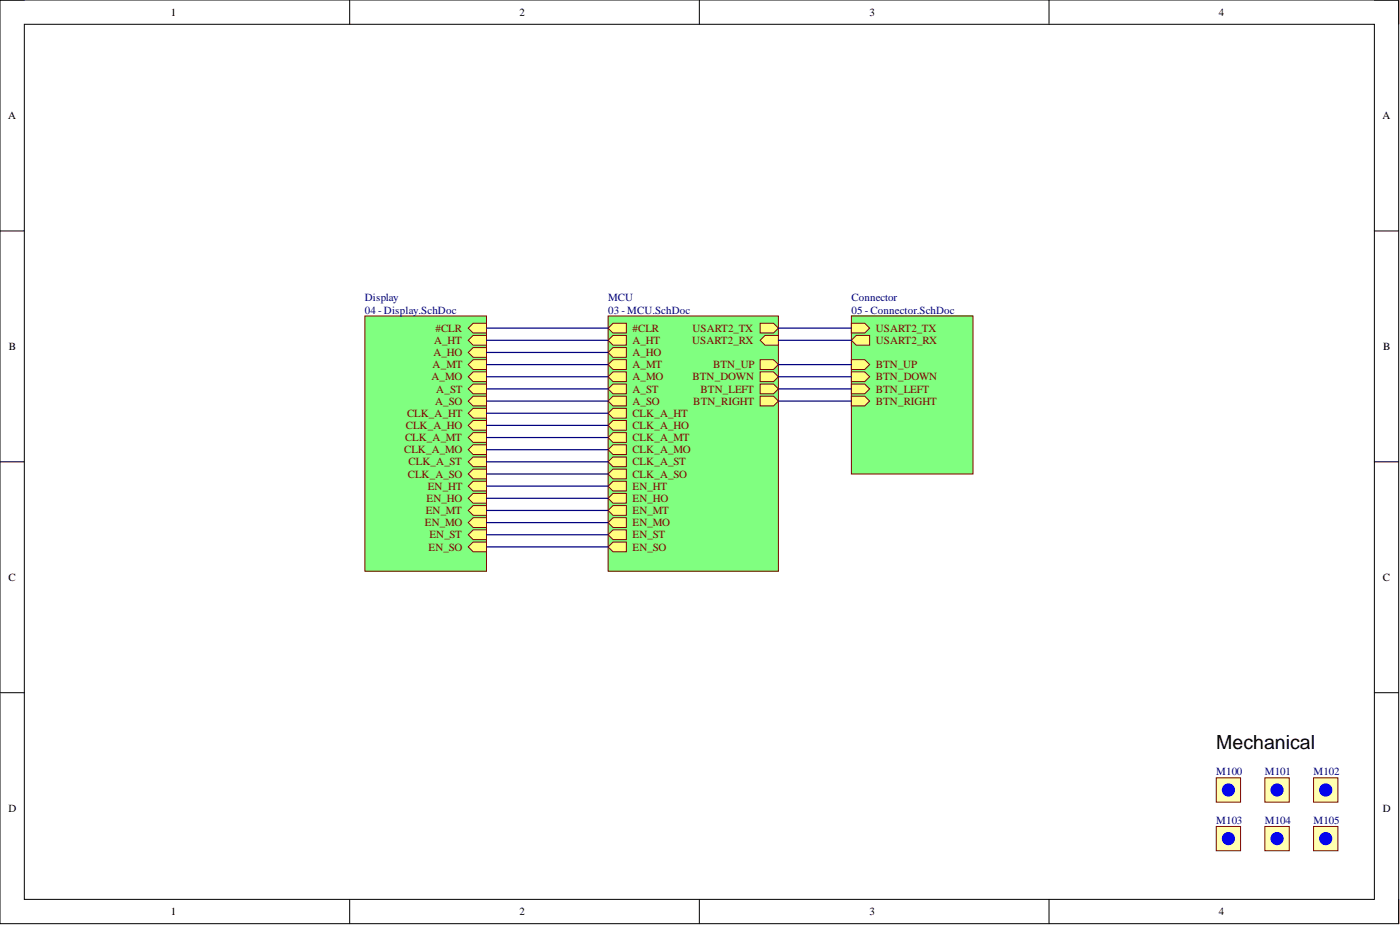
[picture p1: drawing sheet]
<svg xmlns="http://www.w3.org/2000/svg" width="292mm" height="193mm" viewBox="0 0 292 193" stroke-linecap="round" stroke-linejoin="round" font-family="sans-serif">
<g fill="none" stroke="#000" stroke-width=".21">
<path d="M0 0h291.8v192.7h-291.8zM0 0h5.1M73 0v5.1M145.9 0v5.1M218.9 0v5.1M286.8 0h5v5.1M5.1 5.1h281.7v182.5h-281.7zM0 48.2h5.1M286.8 48.2h5M0 96.3h5.1M286.8 96.3h5M0 144.5h5.1"/>
<path d="M286.8 144.5h5M73 187.6v5.1M145.9 187.6v5.1M218.9 187.6v5.1M291.8 187.6v5.1"/>
</g>
<path d="M76.1 65.9h25.4v53.3h-25.4z" fill-rule="evenodd" fill="#80ff80"/>
<path d="M76.1 65.9h25.4v53.3h-25.4z" fill="none" stroke="#800000" stroke-width=".21"/>
<path d="M97.7 68.5l1-1.1h2.8v2.1h-2.8z" fill-rule="evenodd" fill="#ffff80"/>
<path d="M97.7 68.5l1-1.1h2.8v2.1h-2.8z" fill="none" stroke="#800000" stroke-width=".21"/>
<path d="M97.7 71l1-1h2.8v2h-2.8z" fill-rule="evenodd" fill="#ffff80"/>
<path d="M97.7 71l1-1h2.8v2h-2.8z" fill="none" stroke="#800000" stroke-width=".21"/>
<path d="M97.7 73.5l1-1h2.8v2h-2.8z" fill-rule="evenodd" fill="#ffff80"/>
<path d="M97.7 73.5l1-1h2.8v2h-2.8z" fill="none" stroke="#800000" stroke-width=".21"/>
<path d="M97.7 78.6l1-1h2.8v2h-2.8z" fill-rule="evenodd" fill="#ffff80"/>
<path d="M97.7 78.6l1-1h2.8v2h-2.8z" fill="none" stroke="#800000" stroke-width=".21"/>
<path d="M97.7 83.7l1-1h2.8v2h-2.8z" fill-rule="evenodd" fill="#ffff80"/>
<path d="M97.7 83.7l1-1h2.8v2h-2.8z" fill="none" stroke="#800000" stroke-width=".21"/>
<path d="M97.7 76.1l1-1.1h2.8v2.1h-2.8z" fill-rule="evenodd" fill="#ffff80"/>
<path d="M97.7 76.1l1-1.1h2.8v2.1h-2.8z" fill="none" stroke="#800000" stroke-width=".21"/>
<path d="M97.7 81.1l1-1h2.8v2h-2.8z" fill-rule="evenodd" fill="#ffff80"/>
<path d="M97.7 81.1l1-1h2.8v2h-2.8z" fill="none" stroke="#800000" stroke-width=".21"/>
<path d="M97.7 86.2l1-1h2.8v2h-2.8z" fill-rule="evenodd" fill="#ffff80"/>
<path d="M97.7 86.2l1-1h2.8v2h-2.8z" fill="none" stroke="#800000" stroke-width=".21"/>
<path d="M97.7 88.7l1-1h2.8v2.1h-2.8z" fill-rule="evenodd" fill="#ffff80"/>
<path d="M97.7 88.7l1-1h2.8v2.1h-2.8z" fill="none" stroke="#800000" stroke-width=".21"/>
<path d="M97.7 91.3l1-1h2.8v2h-2.8z" fill-rule="evenodd" fill="#ffff80"/>
<path d="M97.7 91.3l1-1h2.8v2h-2.8z" fill="none" stroke="#800000" stroke-width=".21"/>
<path d="M97.7 93.8l1-1h2.8v2h-2.8z" fill-rule="evenodd" fill="#ffff80"/>
<path d="M97.7 93.8l1-1h2.8v2h-2.8z" fill="none" stroke="#800000" stroke-width=".21"/>
<path d="M97.7 96.3l1-1h2.8v2.1h-2.8z" fill-rule="evenodd" fill="#ffff80"/>
<path d="M97.7 96.3l1-1h2.8v2.1h-2.8z" fill="none" stroke="#800000" stroke-width=".21"/>
<path d="M97.7 98.9l1-1h2.8v2h-2.8z" fill-rule="evenodd" fill="#ffff80"/>
<path d="M97.7 98.9l1-1h2.8v2h-2.8z" fill="none" stroke="#800000" stroke-width=".21"/>
<path d="M97.7 101.4l1-1h2.8v2h-2.8z" fill-rule="evenodd" fill="#ffff80"/>
<path d="M97.7 101.4l1-1h2.8v2h-2.8z" fill="none" stroke="#800000" stroke-width=".21"/>
<path d="M97.7 104l1-1.1h2.8v2.1h-2.8z" fill-rule="evenodd" fill="#ffff80"/>
<path d="M97.7 104l1-1.1h2.8v2.1h-2.8z" fill="none" stroke="#800000" stroke-width=".21"/>
<path d="M97.7 106.5l1-1h2.8v2h-2.8z" fill-rule="evenodd" fill="#ffff80"/>
<path d="M97.7 106.5l1-1h2.8v2h-2.8z" fill="none" stroke="#800000" stroke-width=".21"/>
<path d="M97.7 109l1-1h2.8v2h-2.8z" fill-rule="evenodd" fill="#ffff80"/>
<path d="M97.7 109l1-1h2.8v2h-2.8z" fill="none" stroke="#800000" stroke-width=".21"/>
<path d="M97.7 111.6l1-1.1h2.8v2.1h-2.8z" fill-rule="evenodd" fill="#ffff80"/>
<path d="M97.7 111.6l1-1.1h2.8v2.1h-2.8z" fill="none" stroke="#800000" stroke-width=".21"/>
<path d="M97.7 114.1l1-1h2.8v2h-2.8z" fill-rule="evenodd" fill="#ffff80"/>
<path d="M97.7 114.1l1-1h2.8v2h-2.8z" fill="none" stroke="#800000" stroke-width=".21"/>
<path d="M126.9 65.9h35.5v53.3h-35.5z" fill-rule="evenodd" fill="#80ff80"/>
<path d="M126.9 65.9h35.5v53.3h-35.5z" fill="none" stroke="#800000" stroke-width=".21"/>
<path d="M126.9 68.5l1-1.1h2.8v2.1h-2.8z" fill-rule="evenodd" fill="#ffff80"/>
<path d="M126.9 68.5l1-1.1h2.8v2.1h-2.8z" fill="none" stroke="#800000" stroke-width=".21"/>
<path d="M126.9 71l1-1h2.8v2h-2.8z" fill-rule="evenodd" fill="#ffff80"/>
<path d="M126.9 71l1-1h2.8v2h-2.8z" fill="none" stroke="#800000" stroke-width=".21"/>
<path d="M126.9 73.5l1-1h2.8v2h-2.8z" fill-rule="evenodd" fill="#ffff80"/>
<path d="M126.9 73.5l1-1h2.8v2h-2.8z" fill="none" stroke="#800000" stroke-width=".21"/>
<path d="M126.9 76.1l1-1.1h2.8v2.1h-2.8z" fill-rule="evenodd" fill="#ffff80"/>
<path d="M126.9 76.1l1-1.1h2.8v2.1h-2.8z" fill="none" stroke="#800000" stroke-width=".21"/>
<path d="M126.9 78.6l1-1h2.8v2h-2.8z" fill-rule="evenodd" fill="#ffff80"/>
<path d="M126.9 78.6l1-1h2.8v2h-2.8z" fill="none" stroke="#800000" stroke-width=".21"/>
<path d="M126.9 81.1l1-1h2.8v2h-2.8z" fill-rule="evenodd" fill="#ffff80"/>
<path d="M126.9 81.1l1-1h2.8v2h-2.8z" fill="none" stroke="#800000" stroke-width=".21"/>
<path d="M126.9 83.7l1-1h2.8v2h-2.8z" fill-rule="evenodd" fill="#ffff80"/>
<path d="M126.9 83.7l1-1h2.8v2h-2.8z" fill="none" stroke="#800000" stroke-width=".21"/>
<path d="M158.6 67.4h2.8l1 1.1-1 1h-2.8z" fill-rule="evenodd" fill="#ffff80"/>
<path d="M158.6 67.4h2.8l1 1.1-1 1h-2.8z" fill="none" stroke="#800000" stroke-width=".21"/>
<path d="M158.6 71l1-1h2.8v2h-2.8z" fill-rule="evenodd" fill="#ffff80"/>
<path d="M158.6 71l1-1h2.8v2h-2.8z" fill="none" stroke="#800000" stroke-width=".21"/>
<path d="M158.6 75h2.8l1 1.1-1 1h-2.8z" fill-rule="evenodd" fill="#ffff80"/>
<path d="M158.6 75h2.8l1 1.1-1 1h-2.8z" fill="none" stroke="#800000" stroke-width=".21"/>
<path d="M158.6 77.6h2.8l1 1-1 1h-2.8z" fill-rule="evenodd" fill="#ffff80"/>
<path d="M158.6 77.6h2.8l1 1-1 1h-2.8z" fill="none" stroke="#800000" stroke-width=".21"/>
<path d="M158.6 80.1h2.8l1 1-1 1h-2.8z" fill-rule="evenodd" fill="#ffff80"/>
<path d="M158.6 80.1h2.8l1 1-1 1h-2.8z" fill="none" stroke="#800000" stroke-width=".21"/>
<path d="M158.6 82.7h2.8l1 1-1 1h-2.8z" fill-rule="evenodd" fill="#ffff80"/>
<path d="M158.6 82.7h2.8l1 1-1 1h-2.8z" fill="none" stroke="#800000" stroke-width=".21"/>
<path d="M126.9 86.2l1-1h2.8v2h-2.8z" fill-rule="evenodd" fill="#ffff80"/>
<path d="M126.9 86.2l1-1h2.8v2h-2.8z" fill="none" stroke="#800000" stroke-width=".21"/>
<path d="M126.9 88.7l1-1h2.8v2.1h-2.8z" fill-rule="evenodd" fill="#ffff80"/>
<path d="M126.9 88.7l1-1h2.8v2.1h-2.8z" fill="none" stroke="#800000" stroke-width=".21"/>
<path d="M126.9 91.3l1-1h2.8v2h-2.8z" fill-rule="evenodd" fill="#ffff80"/>
<path d="M126.9 91.3l1-1h2.8v2h-2.8z" fill="none" stroke="#800000" stroke-width=".21"/>
<path d="M126.9 93.8l1-1h2.8v2h-2.8z" fill-rule="evenodd" fill="#ffff80"/>
<path d="M126.9 93.8l1-1h2.8v2h-2.8z" fill="none" stroke="#800000" stroke-width=".21"/>
<path d="M126.9 96.3l1-1h2.8v2.1h-2.8z" fill-rule="evenodd" fill="#ffff80"/>
<path d="M126.9 96.3l1-1h2.8v2.1h-2.8z" fill="none" stroke="#800000" stroke-width=".21"/>
<path d="M126.9 98.9l1-1h2.8v2h-2.8z" fill-rule="evenodd" fill="#ffff80"/>
<path d="M126.9 98.9l1-1h2.8v2h-2.8z" fill="none" stroke="#800000" stroke-width=".21"/>
<path d="M126.9 101.4l1-1h2.8v2h-2.8z" fill-rule="evenodd" fill="#ffff80"/>
<path d="M126.9 101.4l1-1h2.8v2h-2.8z" fill="none" stroke="#800000" stroke-width=".21"/>
<path d="M126.9 104l1-1.1h2.8v2.1h-2.8z" fill-rule="evenodd" fill="#ffff80"/>
<path d="M126.9 104l1-1.1h2.8v2.1h-2.8z" fill="none" stroke="#800000" stroke-width=".21"/>
<path d="M126.9 106.5l1-1h2.8v2h-2.8z" fill-rule="evenodd" fill="#ffff80"/>
<path d="M126.9 106.5l1-1h2.8v2h-2.8z" fill="none" stroke="#800000" stroke-width=".21"/>
<path d="M126.9 109l1-1h2.8v2h-2.8z" fill-rule="evenodd" fill="#ffff80"/>
<path d="M126.9 109l1-1h2.8v2h-2.8z" fill="none" stroke="#800000" stroke-width=".21"/>
<path d="M126.9 111.6l1-1.1h2.8v2.1h-2.8z" fill-rule="evenodd" fill="#ffff80"/>
<path d="M126.9 111.6l1-1.1h2.8v2.1h-2.8z" fill="none" stroke="#800000" stroke-width=".21"/>
<path d="M126.9 114.1l1-1h2.8v2h-2.8z" fill-rule="evenodd" fill="#ffff80"/>
<path d="M126.9 114.1l1-1h2.8v2h-2.8z" fill="none" stroke="#800000" stroke-width=".21"/>
<path d="M253.8 162.3h5v5h-5z" fill-rule="evenodd" fill="#ffffb0"/>
<path d="M253.8 162.3h5v5h-5z" fill="none" stroke="#800000" stroke-width=".21"/>
<circle cx="256.3" cy="164.8" r="1.27" fill="#00f"/>
<circle cx="256.3" cy="164.8" r="1.27" fill="none" stroke="#00f" stroke-width=".21"/>
<path d="M263.9 162.3h5.1v5h-5.1z" fill-rule="evenodd" fill="#ffffb0"/>
<path d="M263.9 162.3h5.1v5h-5.1z" fill="none" stroke="#800000" stroke-width=".21"/>
<circle cx="266.5" cy="164.8" r="1.27" fill="#00f"/>
<circle cx="266.5" cy="164.8" r="1.27" fill="none" stroke="#00f" stroke-width=".21"/>
<path d="M274.1 162.3h5v5h-5z" fill-rule="evenodd" fill="#ffffb0"/>
<path d="M274.1 162.3h5v5h-5z" fill="none" stroke="#800000" stroke-width=".21"/>
<circle cx="276.6" cy="164.8" r="1.27" fill="#00f"/>
<circle cx="276.6" cy="164.8" r="1.27" fill="none" stroke="#00f" stroke-width=".21"/>
<path d="M177.6 65.9h25.4v33h-25.4z" fill-rule="evenodd" fill="#80ff80"/>
<path d="M177.6 65.9h25.4v33h-25.4z" fill="none" stroke="#800000" stroke-width=".21"/>
<path d="M177.6 71l1-1h2.8v2h-2.8z" fill-rule="evenodd" fill="#ffff80"/>
<path d="M177.6 71l1-1h2.8v2h-2.8z" fill="none" stroke="#800000" stroke-width=".21"/>
<path d="M177.6 67.4h2.8l1 1.1-1 1h-2.8z" fill-rule="evenodd" fill="#ffff80"/>
<path d="M177.6 67.4h2.8l1 1.1-1 1h-2.8z" fill="none" stroke="#800000" stroke-width=".21"/>
<path d="M177.6 75h2.8l1 1.1-1 1h-2.8z" fill-rule="evenodd" fill="#ffff80"/>
<path d="M177.6 75h2.8l1 1.1-1 1h-2.8z" fill="none" stroke="#800000" stroke-width=".21"/>
<path d="M177.6 77.6h2.8l1 1-1 1h-2.8z" fill-rule="evenodd" fill="#ffff80"/>
<path d="M177.6 77.6h2.8l1 1-1 1h-2.8z" fill="none" stroke="#800000" stroke-width=".21"/>
<path d="M177.6 80.1h2.8l1 1-1 1h-2.8z" fill-rule="evenodd" fill="#ffff80"/>
<path d="M177.6 80.1h2.8l1 1-1 1h-2.8z" fill="none" stroke="#800000" stroke-width=".21"/>
<path d="M177.6 82.7h2.8l1 1-1 1h-2.8z" fill-rule="evenodd" fill="#ffff80"/>
<path d="M177.6 82.7h2.8l1 1-1 1h-2.8z" fill="none" stroke="#800000" stroke-width=".21"/>
<g fill="none" stroke="#000080" stroke-width=".25">
<path d="M101.5 68.5h25.4M101.5 71h25.4M101.5 73.5h25.4M101.5 76.1h25.4M101.5 78.6h25.4M162.4 68.5h15.2M162.4 71h15.2M162.4 76.1h15.2M162.4 78.6h15.2M101.5 81.1h25.4M101.5 83.7h25.4M162.4 81.1h15.2"/>
<path d="M162.4 83.7h15.2"/>
</g>
<path d="M253.8 172.4h5v5.1h-5z" fill-rule="evenodd" fill="#ffffb0"/>
<path d="M253.8 172.4h5v5.1h-5z" fill="none" stroke="#800000" stroke-width=".21"/>
<circle cx="256.3" cy="174.9" r="1.27" fill="#00f"/>
<circle cx="256.3" cy="174.9" r="1.27" fill="none" stroke="#00f" stroke-width=".21"/>
<path d="M263.9 172.4h5.1v5.1h-5.1z" fill-rule="evenodd" fill="#ffffb0"/>
<path d="M263.9 172.4h5.1v5.1h-5.1z" fill="none" stroke="#800000" stroke-width=".21"/>
<circle cx="266.5" cy="174.9" r="1.27" fill="#00f"/>
<circle cx="266.5" cy="174.9" r="1.27" fill="none" stroke="#00f" stroke-width=".21"/>
<path d="M274.1 172.4h5v5.1h-5z" fill-rule="evenodd" fill="#ffffb0"/>
<path d="M274.1 172.4h5v5.1h-5z" fill="none" stroke="#800000" stroke-width=".21"/>
<circle cx="276.6" cy="174.9" r="1.27" fill="#00f"/>
<circle cx="276.6" cy="174.9" r="1.27" fill="none" stroke="#00f" stroke-width=".21"/>
<path d="M101.5 86.2h25.4M101.5 88.7h25.4M101.5 91.3h25.4M101.5 93.8h25.4M101.5 96.3h25.4M101.5 98.9h25.4M101.5 101.4h25.4M101.5 104h25.4M101.5 106.5h25.4M101.5 109h25.4M101.5 111.6h25.4M101.5 114.1h25.4" fill="none" stroke="#000080" stroke-width=".25"/>
<text font-size="4.1" x="253.8" y="156.4">Mechanical</text>
<g font-size="2.3">
<text x="35.6" y="3.3">1</text>
<text x="108.4" y="3.3">2</text>
<text x="181.4" y="3.3">3</text>
<text x="254.3" y="3.3">4</text>
<text x="1.7" y="24.8">A</text>
<text x="288.4" y="24.8">A</text>
<text x="1.9" y="73">B</text>
<text x="288.6" y="73">B</text>
<text x="1.8" y="121.2">C</text>
<text x="288.5" y="121.2">C</text>
<text x="1.8" y="169.4">D</text>
<text x="288.5" y="169.4">D</text>
<text x="35.6" y="190.9">1</text>
<text x="108.4" y="190.9">2</text>
<text x="181.4" y="190.9">3</text>
<text x="254.3" y="190.9">4</text>
</g>
<g font-size="2.3" fill="#000080">
<text x="76.1" y="62.9">Display</text>
<text x="76.1" y="65.4">04 - Display.SchDoc</text>
<text x="126.9" y="62.9">MCU</text>
<text x="126.9" y="65.4">03 - MCU.SchDoc</text>
<text x="177.6" y="62.9">Connector</text>
<text x="177.6" y="65.4">05 - Connector.SchDoc</text>
<text x="253.8" y="161.8">M100</text>
<text x="263.9" y="161.8">M101</text>
<text x="274.1" y="161.8">M102</text>
<text x="253.8" y="171.9">M103</text>
<text x="263.9" y="171.9">M104</text>
<text x="274.1" y="171.9">M105</text>
</g>
<g font-size="2.3" fill="#800000">
<text x="90.6" y="71.8">A_HT</text>
<text x="90.8" y="69.2">#CLR</text>
<text x="132" y="69.2">#CLR</text>
<text x="132" y="71.8">A_HT</text>
<text x="144.4" y="71.8">USART2_RX</text>
<text x="144.5" y="69.2">USART2_TX</text>
<text x="182.7" y="71.8">USART2_RX</text>
<text x="182.7" y="69.2">USART2_TX</text>
<text x="90.3" y="76.8">A_MT</text>
<text x="90.4" y="74.3">A_HO</text>
<text x="132" y="74.3">A_HO</text>
<text x="132" y="76.8">A_MT</text>
<text x="148.8" y="76.8">BTN_UP</text>
<text x="182.7" y="76.8">BTN_UP</text>
<text x="90" y="79.4">A_MO</text>
<text x="91" y="81.9">A_ST</text>
<text x="132" y="79.4">A_MO</text>
<text x="132" y="81.9">A_ST</text>
<text x="144.5" y="79.4">BTN_DOWN</text>
<text x="146.2" y="81.9">BTN_LEFT</text>
<text x="182.7" y="79.4">BTN_DOWN</text>
<text x="182.7" y="81.9">BTN_LEFT</text>
<text x="84.7" y="89.5">CLK_A_HO</text>
<text x="84.9" y="87">CLK_A_HT</text>
<text x="90.8" y="84.4">A_SO</text>
<text x="132" y="84.4">A_SO</text>
<text x="132" y="87">CLK_A_HT</text>
<text x="132" y="89.5">CLK_A_HO</text>
<text x="144.6" y="84.4">BTN_RIGHT</text>
<text x="182.7" y="84.4">BTN_RIGHT</text>
<text x="84.3" y="94.6">CLK_A_MO</text>
<text x="84.5" y="92">CLK_A_MT</text>
<text x="132" y="92">CLK_A_MT</text>
<text x="132" y="94.6">CLK_A_MO</text>
<text x="85.1" y="99.6">CLK_A_SO</text>
<text x="85.3" y="97.1">CLK_A_ST</text>
<text x="132" y="97.1">CLK_A_ST</text>
<text x="132" y="99.6">CLK_A_SO</text>
<text x="88.8" y="107.2">EN_MT</text>
<text x="89" y="104.7">EN_HO</text>
<text x="89.2" y="102.2">EN_HT</text>
<text x="132" y="102.2">EN_HT</text>
<text x="132" y="104.7">EN_HO</text>
<text x="132" y="107.2">EN_MT</text>
<text x="88.6" y="109.8">EN_MO</text>
<text x="89.6" y="112.3">EN_ST</text>
<text x="132" y="109.8">EN_MO</text>
<text x="132" y="112.3">EN_ST</text>
<text x="89.4" y="114.9">EN_SO</text>
<text x="132" y="114.9">EN_SO</text>
</g>
</svg>
